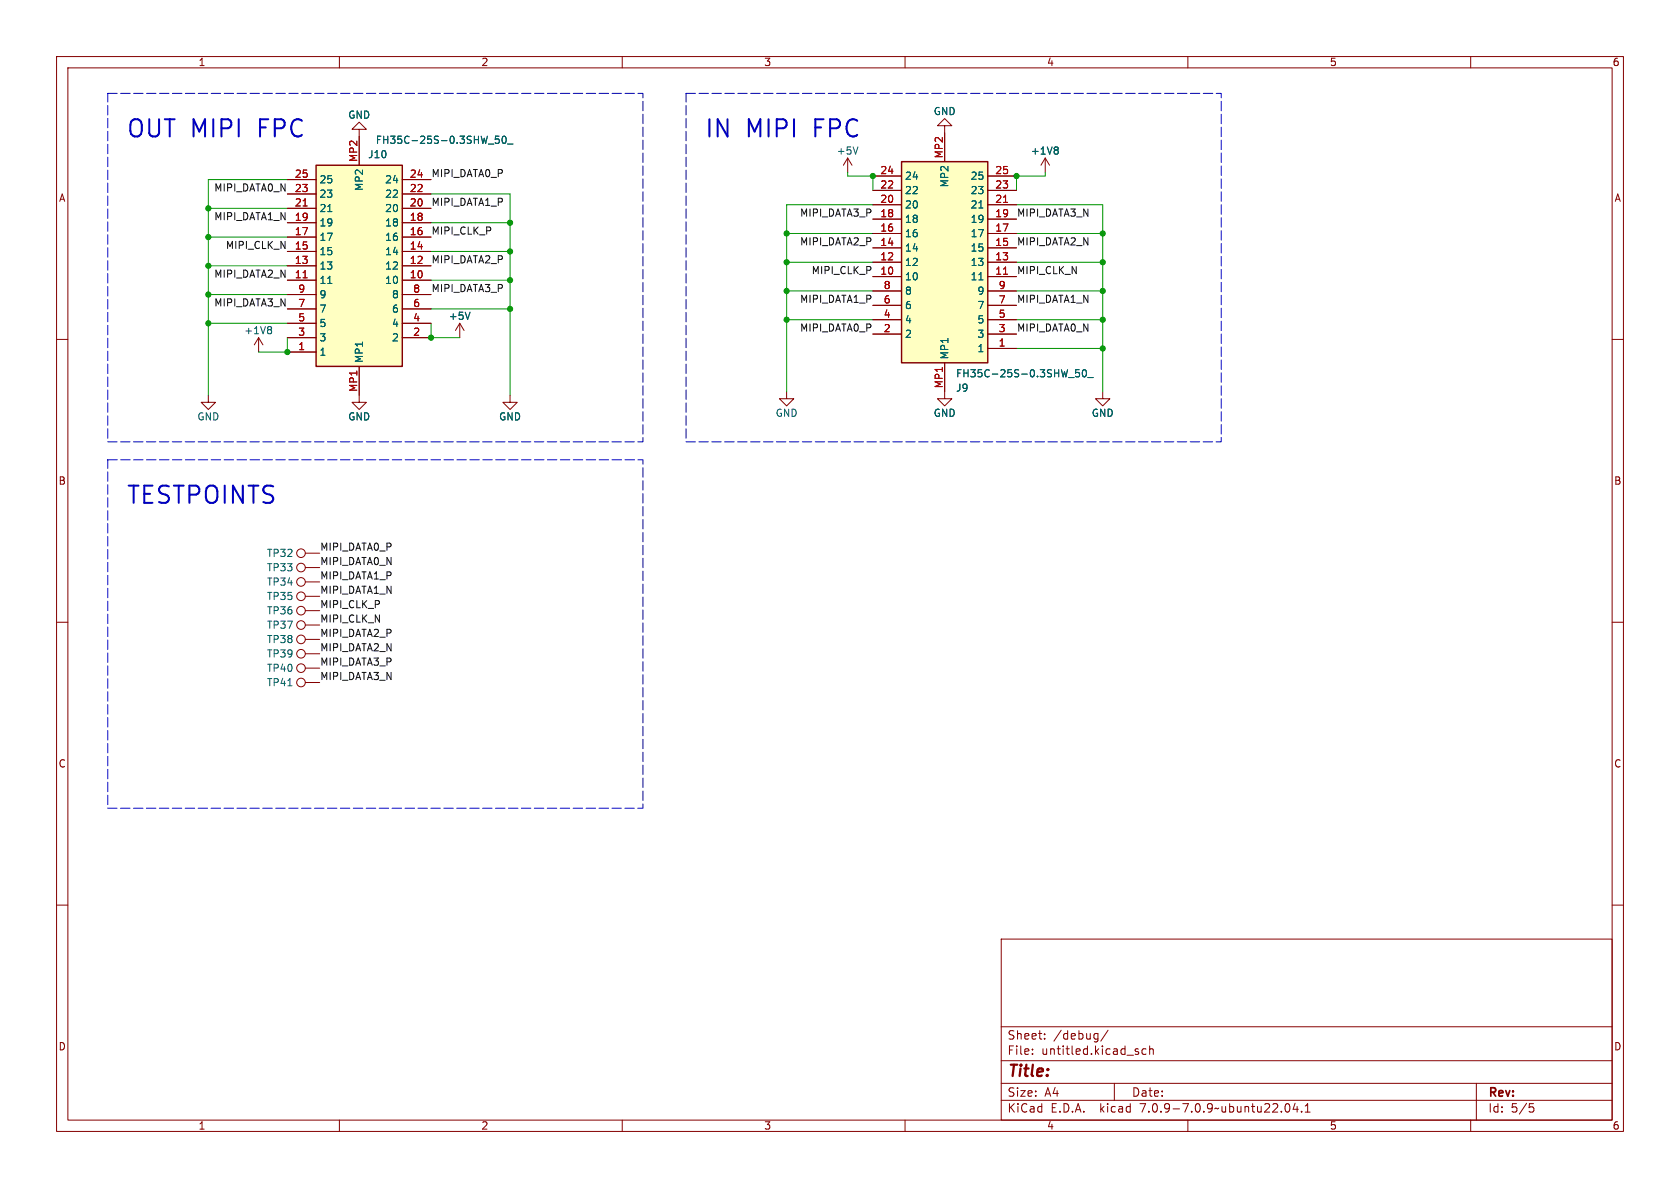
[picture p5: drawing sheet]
<svg xmlns="http://www.w3.org/2000/svg" width="297mm" height="210mm" viewBox="0 0 297 210" stroke-linecap="round" stroke-linejoin="round" font-family="sans-serif">
<g fill="none" stroke="#840000" stroke-width=".18">
<path d="M10 10h277v190h-277zM12 12h273v186h-273zM60 10v2M110 10v2M160 10v2M210 10v2M260 10v2M50.8 39.4h5.1M50.8 36.8h5.1M50.8 34.3h5.1M50.8 31.8h5.1M63.5 22.9h1.3l-1.3-1.3-1.3 1.3h1.3v6.3"/>
<path d="M71.1 39.4h5.1M71.1 36.8h5.1M71.1 34.3h5.1M71.1 31.8h5.1M149.9 27.9l.7 1.3M149.9 27.9v2.6M149.9 27.9l-.8 1.3M154.3 38.7h5.1M154.3 36.2h5.1M154.3 33.7h5.1M154.3 31.1h5.1M167 22.2h1.3l-1.3-1.2-1.3 1.2h1.3v6.4"/>
<path d="M174.6 38.7h5.1M174.6 36.2h5.1M174.6 33.7h5.1M174.6 31.1h5.1M184.8 27.9l-.8 1.3M184.8 27.9v2.6M184.8 27.9l.7 1.3M10 60h2M45.7 59.7l-.7 1.3M45.7 59.7v2.5M45.7 59.7l.8 1.3M50.8 49.5h5.1"/>
<path d="M50.8 47h5.1M50.8 44.5h5.1M50.8 41.9h5.1M50.8 59.7h5.1M50.8 57.2h5.1M50.8 54.6h5.1M50.8 52.1h5.1M71.1 49.5h5.1M71.1 47h5.1M71.1 44.5h5.1M71.1 41.9h5.1M71.1 59.7h5.1"/>
<path d="M71.1 57.2h5.1M71.1 54.6h5.1M71.1 52.1h5.1M81.3 57.2l.7 1.2M81.3 57.2v2.5M81.3 57.2l-.8 1.2M154.3 48.9h5.1M154.3 46.4h5.1M154.3 43.8h5.1M154.3 41.3h5.1M154.3 59.1h5.1M154.3 56.5h5.1"/>
<path d="M154.3 54h5.1M154.3 51.4h5.1M174.6 48.9h5.1M174.6 46.4h5.1M174.6 43.8h5.1M174.6 41.3h5.1M174.6 59.1h5.1M174.6 56.5h5.1M174.6 54h5.1M174.6 51.4h5.1M285 60h2M36.8 69.9v1.2h1.3l-1.3 1.3-1.2-1.3h1.2"/>
<path d="M50.8 62.2h5.1M63.5 64.8v6.3h1.3l-1.3 1.3-1.3-1.3h1.3M90.2 69.9v1.2h1.2l-1.2 1.3-1.3-1.3h1.3M139.1 69.2v1.3h1.2l-1.2 1.3-1.3-1.3h1.3M167 64.1v6.4h1.3l-1.3 1.3-1.3-1.3h1.3M174.6 61.6h5.1M194.9 69.2v1.3h1.3l-1.3 1.3-1.2-1.3h1.2M54 97.8h2.5M10 110h2M54 105.4h2.5M54 102.9h2.5M54 108h2.5"/>
<path d="M54 100.3h2.5M54 118.1h2.5M54 113h2.5M54 115.6h2.5M54 110.5h2.5M285 110h2M54 120.7h2.5M10 160h2M285 160h2M177 166h108v32h-108zM60 198v2M110 198v2"/>
<path d="M160 198v2M177 194.5h108M177 191.5h108M177 187.5h108M177 181.5h108M182.5 186.3v.1M182.5 185.5v.1M184.7 183.6v.1M184.7 182.8v.1M194 182.7l.1 .1M194.1 182.7v1.2l-.1 .2M194.1 183.6l-.1 .1"/>
<path d="M195.9 182.1l-1.3 2M197 191.5v3M201.2 186v.3M202.6 185.5l-.4-.1-.3 .3v.4l.1 .2h.6M203.2 185.5l.3-.1 .3 .1 .1 .9M203.2 184.9v1.5M210 198v2M227.3 195.2l.2-.1a.81 .81 0 0 1 .6 .6 .81 .81 0 0 1-.3 .8l-.1 .1a.81 .81 0 0 1-.4-1.4zM229 195l-.4 1.1h.9M229.3 195.6v1M230.1 196.5v.1M230.7 196.6h.9"/>
<path d="M230.7 195.5l.5-.4v1.5M260 198v2M261 191.5v6.5M270.4 195.1h.7M270.5 195.7h.4l.3 .3-.2 .5-.5 .1"/>
<circle cx="53.2" cy="97.8" r=".76"/>
<circle cx="53.2" cy="113" r=".76"/>
<circle cx="53.2" cy="107.9" r=".76"/>
<circle cx="53.2" cy="100.3" r=".76"/>
<circle cx="53.2" cy="105.4" r=".76"/>
<circle cx="53.2" cy="118.1" r=".76"/>
<circle cx="53.2" cy="102.9" r=".76"/>
<circle cx="53.2" cy="115.6" r=".76"/>
<circle cx="53.2" cy="110.5" r=".76"/>
<circle cx="53.2" cy="120.6" r=".76"/>
</g>
<g fill="#ffffc2" stroke="#ffffc2" stroke-width=".18">
<path d="M159.4 28.6h15.2v35.5h-15.2z"/>
<path d="M55.9 29.2h15.2v35.6h-15.2z"/>
</g>
<path d="M55.9 29.2h15.2v35.6h-15.2zM159.4 28.6h15.2v35.5h-15.2z" fill="none" stroke="#840000" stroke-width=".25"/>
<g fill="none" stroke="#006464" stroke-width=".18">
<path d="M57.9 37.4h.8M88.2 24.1h-.6l-.1 .6 .2-.1h.5l.1 .2-.1 .4-.2 .1-.5-.1M88.9 24.2l.2-.1a.68 .68 0 0 1 .4 .6 .68 .68 0 0 1-.4 .6l-.2-.1-.1-.3zM89.7 25.5h1M151.7 26l-.4 1.2M173 36.8h.8M186.8 26l.3 .2-.3 .3 .3 .3v.2l-.3 .2M47.8 57.7l.2 .3-.2 .3 .2 .2v.3l-.2 .2M57.9 50.1h.8M83.1 55.2l-.4 1.3M173 49.5h.8M190.8 65.3h-.6l-.1 .7 .2-.2 .4 .1 .2 .2-.1 .4-.2 .1-.5-.1"/>
<path d="M191.5 65.5l.1-.2a.68 .68 0 0 1 .5 .7 .68 .68 0 0 1-.5 .6l-.1-.1-.2-.4zM192.3 66.7h1M50.9 121.2h.7"/>
</g>
<path d="M53.6 36.4h.7M177.4 35.8h.7M53.6 49.1h.7M177.4 48.5h.7" fill="none" stroke="#a90000" stroke-width=".18"/>
<path d="M19 16.5h94.7v61.6h-94.7v-61.6M121.3 16.5h94.6v61.6h-94.6v-61.6M19 81.3h94.7v61.6h-94.7v-61.6" fill="none" stroke="#0000c2" stroke-width=".18" stroke-dasharray="1.7 .6"/>
<g fill="none" stroke="#009600" stroke-width=".18">
<path d="M36.8 36.8h14M50.8 31.8h-14v38.1M76.2 34.3h14v35.6M76.2 39.4h14M149.9 30.5v.6h4.4v2.6M154.3 36.2h-15.2v33M179.7 36.2h15.2v33M184.8 30.5v.6h-5.1v2.6M36.8 57.2h14M36.8 52.1h14M36.8 41.9h14M36.8 47h14"/>
<path d="M50.8 59.7v2.5h-5.1M76.2 57.2v2.5h5.1M76.2 54.6h14M76.2 44.5h14M76.2 49.5h14M139.1 56.5h15.2M139.1 46.4h15.2M139.1 41.3h15.2M139.1 51.4h15.2M179.7 56.5h15.2M179.7 46.4h15.2M179.7 41.3h15.2"/>
<path d="M179.7 51.4h15.2M179.7 61.6h15.2"/>
</g>
<g fill="#009600" stroke="#009600" stroke-width=".18">
<circle cx="154.3" cy="31.1" r=".46"/>
<circle cx="139.1" cy="41.3" r=".46"/>
<circle cx="139.1" cy="56.5" r=".46"/>
<circle cx="139.1" cy="51.4" r=".46"/>
<circle cx="139.1" cy="46.4" r=".46"/>
<circle cx="36.8" cy="41.9" r=".46"/>
<circle cx="50.8" cy="62.2" r=".46"/>
<circle cx="36.8" cy="47" r=".46"/>
<circle cx="36.8" cy="52.1" r=".46"/>
<circle cx="36.8" cy="36.8" r=".46"/>
<circle cx="90.2" cy="54.6" r=".46"/>
<circle cx="90.2" cy="39.4" r=".46"/>
<circle cx="90.2" cy="49.5" r=".46"/>
<circle cx="36.8" cy="57.2" r=".46"/>
<circle cx="90.2" cy="44.5" r=".46"/>
<circle cx="76.2" cy="59.7" r=".46"/>
<circle cx="194.9" cy="56.5" r=".46"/>
<circle cx="194.9" cy="61.6" r=".46"/>
<circle cx="194.9" cy="41.3" r=".46"/>
<circle cx="194.9" cy="46.4" r=".46"/>
<circle cx="194.9" cy="51.4" r=".46"/>
<circle cx="179.7" cy="31.1" r=".46"/>
</g>
<g font-size="4.2" fill="#0000c2">
<text x="22.2" y="24.5">OUT MIPI</text>
<text x="45.9" y="24.5">FPC</text>
<text x="124.5" y="24.5">IN</text>
<text x="131.9" y="24.5">MIPI</text>
<text x="144.1" y="24.5">FPC</text>
<text x="22.2" y="89.3">TESTPOINTS</text>
</g>
<text font-size="2.8" fill="#840000" x="178" y="190.9">Title:</text>
<g font-size="2.1" fill="#840000">
<text x="178" y="184">Sheet:</text>
<text x="186.2" y="184">/debug/</text>
<text x="178" y="186.7">File:</text>
<text x="184.1" y="186.7">untitled.kicad_sch</text>
<text x="178" y="196.9">KiCad</text>
<text x="178" y="194.1">Size:</text>
<text x="184.7" y="194.1">A4</text>
<text x="185.7" y="196.9">E.D.A.</text>
<text x="194.6" y="196.9">kicad</text>
<text x="200" y="194.1">Date:</text>
<text x="201.8" y="196.9">7.0.9-7.0.9~ubuntu22.04.1</text>
<text x="263" y="194.3">Rev:</text>
<text x="263" y="196.9">Id:</text>
<text x="267.1" y="196.9">5/5</text>
</g>
<g font-size="1.8" fill="#840000">
<text x="35" y="11.9">1</text>
<text x="85" y="11.9">2</text>
<text x="135" y="11.9">3</text>
<text x="185" y="11.9">4</text>
<text x="235" y="11.9">5</text>
<text x="285" y="11.9">6</text>
<text x="10.3" y="35.9">A</text>
<text x="285.3" y="35.9">A</text>
<text x="10.3" y="85.9">B</text>
<text x="285.3" y="85.9">B</text>
<text x="10.3" y="135.9">C</text>
<text x="285.3" y="135.9">C</text>
<text x="10.3" y="185.9">D</text>
<text x="285.3" y="185.9">D</text>
<text x="35" y="199.9">1</text>
<text x="85" y="199.9">2</text>
<text x="135" y="199.9">3</text>
<text x="185" y="199.9">4</text>
<text x="235" y="199.9">5</text>
<text x="285" y="199.9">6</text>
</g>
<g font-size="1.8" fill="#006464">
<text x="61.5" y="21.2">GND</text>
<text x="165" y="20.5">GND</text>
<text x="65" y="28.2">J10</text>
<text x="66.3" y="25.6">FH35C-25S-0.3SHW_50_</text>
<text x="147.8" y="27.5">+5V</text>
<text x="182.1" y="27.5">+1V8</text>
<text x="56.4" y="35.2">23</text>
<text x="56.4" y="32.6">25</text>
<text x="64.4" y="33.9" transform="rotate(-90 64.4 33.9)">MP2</text>
<text x="68" y="35.2">22</text>
<text x="68" y="32.6">24</text>
<text x="159.9" y="34.5">22</text>
<text x="159.9" y="32">24</text>
<text x="167.9" y="33.2" transform="rotate(-90 167.9 33.2)">MP2</text>
<text x="171.5" y="34.5">23</text>
<text x="171.5" y="32">25</text>
<text x="56.4" y="40.2">19</text>
<text x="56.4" y="37.7">21</text>
<text x="68" y="40.2">18</text>
<text x="68" y="37.7">20</text>
<text x="159.9" y="39.6">18</text>
<text x="159.9" y="37.1">20</text>
<text x="171.5" y="39.6">19</text>
<text x="171.5" y="37.1">21</text>
<text x="56.4" y="47.9">13</text>
<text x="56.4" y="45.3">15</text>
<text x="56.4" y="42.8">17</text>
<text x="68" y="47.9">12</text>
<text x="68" y="45.3">14</text>
<text x="68" y="42.8">16</text>
<text x="159.9" y="47.2">12</text>
<text x="159.9" y="44.7">14</text>
<text x="159.9" y="42.1">16</text>
<text x="171.5" y="47.2">13</text>
<text x="171.5" y="44.7">15</text>
<text x="171.5" y="42.1">17</text>
<text x="56.4" y="50.4">11</text>
<text x="56.4" y="52.9">9</text>
<text x="68" y="50.4">10</text>
<text x="69.2" y="52.9">8</text>
<text x="159.9" y="49.8">10</text>
<text x="159.9" y="52.3">8</text>
<text x="171.5" y="49.8">11</text>
<text x="172.7" y="52.3">9</text>
<text x="43.1" y="59.3">+1V8</text>
<text x="56.4" y="58">5</text>
<text x="56.4" y="55.5">7</text>
<text x="69.2" y="58">4</text>
<text x="69.2" y="55.5">6</text>
<text x="79.2" y="56.7">+5V</text>
<text x="159.9" y="59.9">2</text>
<text x="159.9" y="57.4">4</text>
<text x="159.9" y="54.8">6</text>
<text x="172.7" y="59.9">3</text>
<text x="172.7" y="57.4">5</text>
<text x="172.7" y="54.8">7</text>
<text x="56.4" y="63.1">1</text>
<text x="56.4" y="60.6">3</text>
<text x="64.4" y="64.3" transform="rotate(-90 64.4 64.3)">MP1</text>
<text x="69.2" y="60.6">2</text>
<text x="167.9" y="63.6" transform="rotate(-90 167.9 63.6)">MP1</text>
<text x="172.7" y="62.5">1</text>
<text x="168.9" y="69.4">J9</text>
<text x="168.9" y="66.9">FH35C-25S-0.3SHW_50_</text>
<text x="34.8" y="74.5">GND</text>
<text x="61.5" y="74.5">GND</text>
<text x="88.1" y="74.5">GND</text>
<text x="137" y="73.9">GND</text>
<text x="165" y="73.9">GND</text>
<text x="192.9" y="73.9">GND</text>
<text x="47.1" y="101.2">TP33</text>
<text x="47.1" y="98.7">TP32</text>
<text x="47.1" y="106.3">TP35</text>
<text x="47.1" y="103.7">TP34</text>
<text x="47.1" y="108.8">TP36</text>
<text x="47.1" y="113.9">TP38</text>
<text x="47.1" y="111.4">TP37</text>
<text x="47.1" y="119">TP40</text>
<text x="47.1" y="116.4">TP39</text>
<text x="47.1" y="121.5">TP41</text>
</g>
<g font-size="1.8" fill="#a90000">
<text x="63.2" y="28.7" transform="rotate(-90 63.2 28.7)">MP2</text>
<text x="166.8" y="28.1" transform="rotate(-90 166.8 28.1)">MP2</text>
<text x="52" y="34">23</text>
<text x="52" y="31.5">25</text>
<text x="72.3" y="34">22</text>
<text x="72.3" y="31.5">24</text>
<text x="155.5" y="35.9">20</text>
<text x="155.5" y="33.4">22</text>
<text x="155.5" y="30.9">24</text>
<text x="175.9" y="35.9">21</text>
<text x="175.9" y="33.4">23</text>
<text x="175.9" y="30.9">25</text>
<text x="52" y="41.7">17</text>
<text x="52" y="39.1">19</text>
<text x="52" y="36.6">21</text>
<text x="72.3" y="41.7">16</text>
<text x="72.3" y="39.1">18</text>
<text x="72.3" y="36.6">20</text>
<text x="155.5" y="41">16</text>
<text x="155.5" y="38.5">18</text>
<text x="175.9" y="41">17</text>
<text x="175.9" y="38.5">19</text>
<text x="52" y="46.7">13</text>
<text x="52" y="44.2">15</text>
<text x="72.3" y="46.7">12</text>
<text x="72.3" y="44.2">14</text>
<text x="155.5" y="46.1">12</text>
<text x="155.5" y="43.6">14</text>
<text x="175.9" y="46.1">13</text>
<text x="175.9" y="43.6">15</text>
<text x="52" y="49.3">11</text>
<text x="52.6" y="51.8">9</text>
<text x="72.3" y="49.3">10</text>
<text x="73" y="51.8">8</text>
<text x="155.5" y="48.6">10</text>
<text x="156.1" y="53.7">6</text>
<text x="156.1" y="51.2">8</text>
<text x="175.9" y="48.6">11</text>
<text x="176.5" y="53.7">7</text>
<text x="176.5" y="51.2">9</text>
<text x="52.6" y="59.4">3</text>
<text x="52.6" y="56.9">5</text>
<text x="52.6" y="54.4">7</text>
<text x="73" y="59.4">2</text>
<text x="73" y="56.9">4</text>
<text x="73" y="54.4">6</text>
<text x="156.1" y="58.8">2</text>
<text x="156.1" y="56.3">4</text>
<text x="176.5" y="58.8">3</text>
<text x="176.5" y="56.3">5</text>
<text x="52.6" y="62">1</text>
<text x="176.5" y="61.3">1</text>
<text x="63.2" y="69.4" transform="rotate(-90 63.2 69.4)">MP1</text>
<text x="166.8" y="68.7" transform="rotate(-90 166.8 68.7)">MP1</text>
</g>
<g font-size="1.8" fill="#0f0f0f">
<text x="37.8" y="33.9">MIPI_DATA0_N</text>
<text x="76.2" y="31.4">MIPI_DATA0_P</text>
<text x="37.8" y="39">MIPI_DATA1_N</text>
<text x="76.2" y="36.5">MIPI_DATA1_P</text>
<text x="76.2" y="41.6">MIPI_CLK_P</text>
<text x="141.3" y="38.4">MIPI_DATA3_P</text>
<text x="179.7" y="38.4">MIPI_DATA3_N</text>
<text x="39.8" y="44.1">MIPI_CLK_N</text>
<text x="76.2" y="46.6">MIPI_DATA2_P</text>
<text x="141.3" y="43.5">MIPI_DATA2_P</text>
<text x="179.7" y="43.5">MIPI_DATA2_N</text>
<text x="37.8" y="49.2">MIPI_DATA2_N</text>
<text x="76.2" y="51.7">MIPI_DATA3_P</text>
<text x="141.3" y="53.6">MIPI_DATA1_P</text>
<text x="143.4" y="48.5">MIPI_CLK_P</text>
<text x="179.7" y="48.5">MIPI_CLK_N</text>
<text x="179.7" y="53.6">MIPI_DATA1_N</text>
<text x="37.8" y="54.3">MIPI_DATA3_N</text>
<text x="141.3" y="58.7">MIPI_DATA0_P</text>
<text x="179.7" y="58.7">MIPI_DATA0_N</text>
<text x="56.5" y="97.4">MIPI_DATA0_P</text>
<text x="56.5" y="100">MIPI_DATA0_N</text>
<text x="56.5" y="107.6">MIPI_CLK_P</text>
<text x="56.5" y="105.1">MIPI_DATA1_N</text>
<text x="56.5" y="102.5">MIPI_DATA1_P</text>
<text x="56.5" y="110.1">MIPI_CLK_N</text>
<text x="56.5" y="112.7">MIPI_DATA2_P</text>
<text x="56.5" y="115.2">MIPI_DATA2_N</text>
<text x="56.5" y="117.8">MIPI_DATA3_P</text>
<text x="56.5" y="120.3">MIPI_DATA3_N</text>
</g>
</svg>
